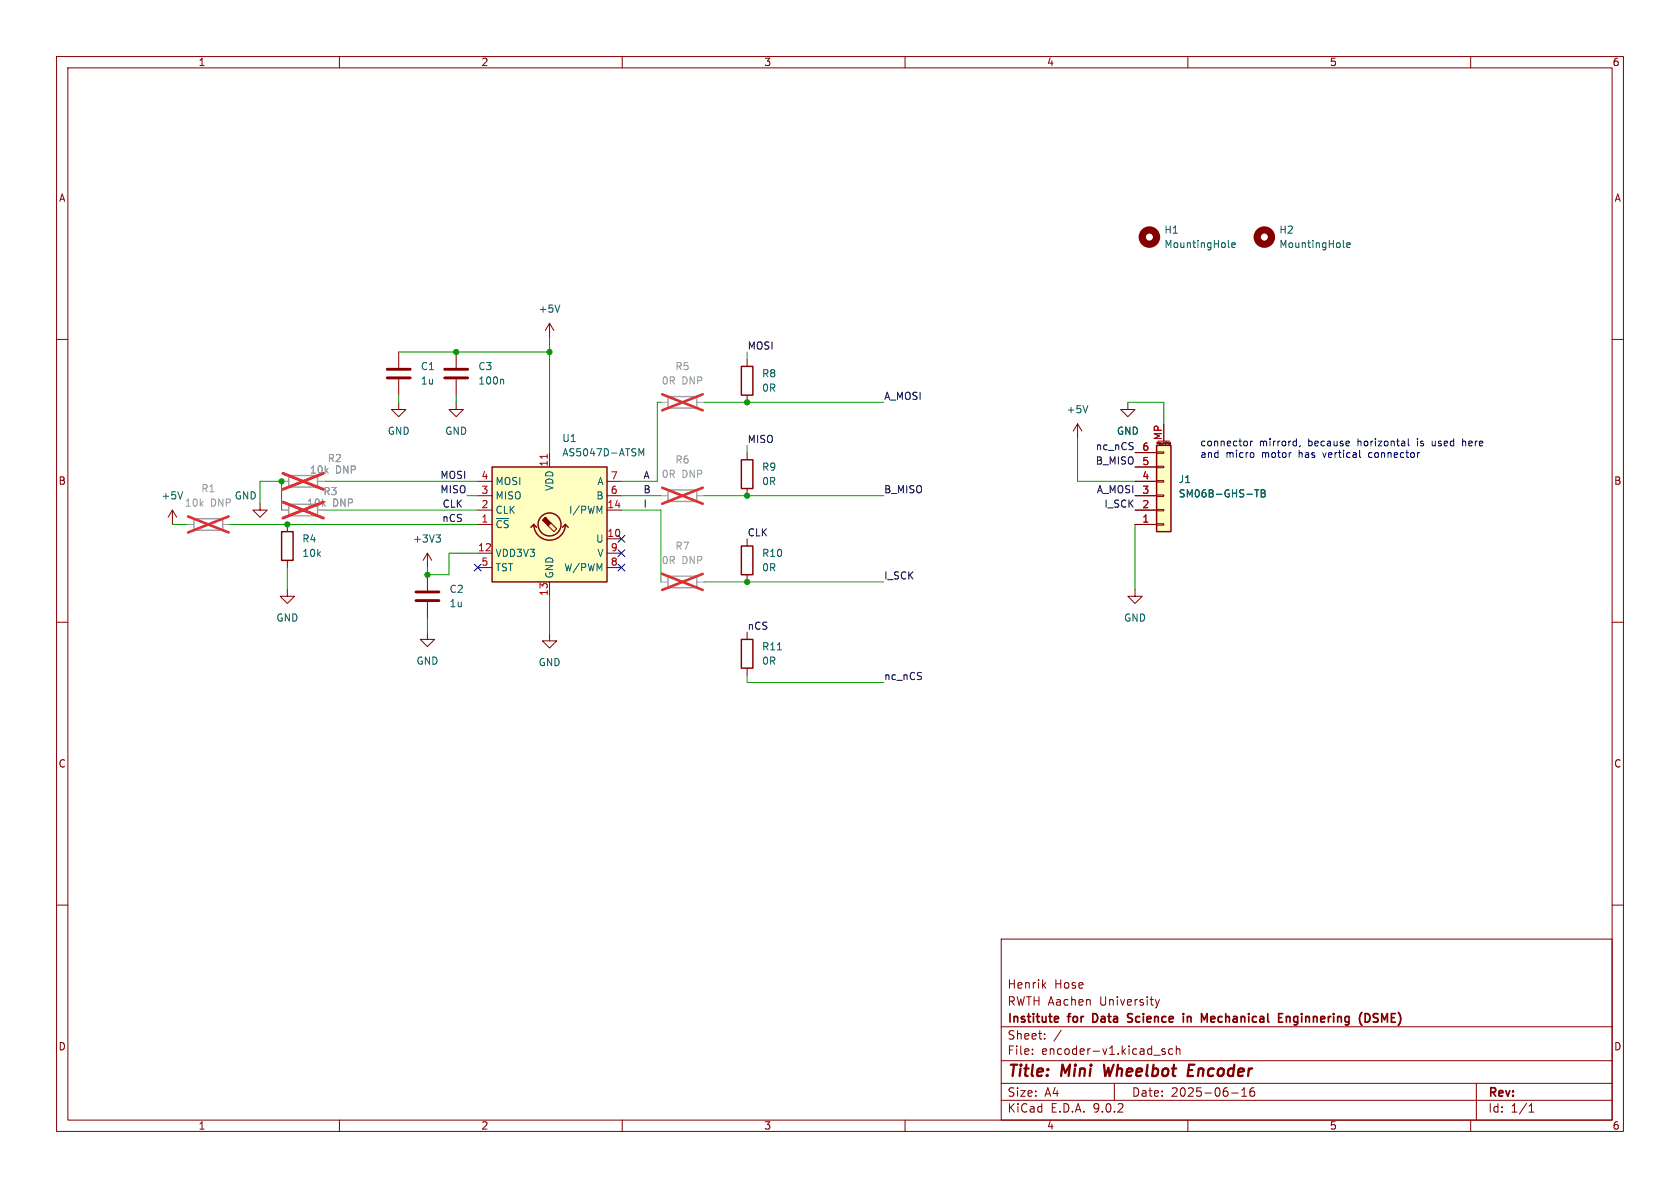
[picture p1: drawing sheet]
<svg xmlns="http://www.w3.org/2000/svg" width="297mm" height="210mm" viewBox="0 0 297 210" stroke-linecap="round" stroke-linejoin="round" font-family="sans-serif">
<g fill="none" stroke="#840000" stroke-width=".18">
<path d="M10 10h277v190h-277zM12 12h273v186h-273zM60 10v2M110 10v2M160 10v2M210 10v2M260 10v2M10 60h2M70.5 71.1v1.3h1.3l-1.3 1.3-1.3-1.3h1.3M285 60h2M10 110h2M285 110h2"/>
<path d="M10 160h2M177 166h108v32h-108zM184.5 174.1l.4 .6M184.9 173.7l-.6 .6M204.2 176.7l.4 1M204.6 177.7l-.1 .4-.3 .1M205 176.7l-.4 1M285 160h2M60 198v2M110 198v2M160 198v2M177 194.5h108"/>
<path d="M177 191.5h108M177 187.5h108M177 181.5h108M182.5 186.3v.1M182.5 185.5v.1M184.7 183.6v.1M184.7 182.8v.1M187.6 182.1l-1.3 2M197 191.5v3M204 186.5h1.1M206 185.5l-.4-.1-.2 .2 .1 .2 .5 .2v.3h-.6M207.3 185.5l-.4-.1-.3 .3v.4l.1 .2h.6"/>
<path d="M208 185.5l.2-.1 .3 .1 .1 .9M208 184.9v1.5M210 198v2M217.7 193.2h1.2M219.5 193.8h.9M219.5 192.7l.5-.4v1.5M221.7 192.3a.59 .59 0 0 0-.7 .6v.6l.1 .2 .4 .1 .2-.1 .1-.5-.1-.3h-.5l-.2 .3M260 198v2M261 191.5v6.5M270.3 196.6h.9M270.3 195.5l.4-.4v1.5"/>
</g>
<path d="M195.2 188.2l.2 2 .6-1.4M210.1 189.2h.7M211.2 188.2h-1l-.2 2h.9" fill="none" stroke="#840000" stroke-width=".4"/>
<g fill="none" stroke="#840000" stroke-width=".3">
<path d="M186.6 179.7l.5 .1v.2l-.7 .2M193.6 179.2h-.4v1.5h.4M200.2 179.3l-.6-.1-.3 .3 .2 .3 .6 .2M209.2 179.2v.1M209.9 179.7v1M210.5 179.8l-.4-.1-.2 .1M214.6 179.7h-.3l-.2 .2v.7l.5 .1M226.1 179.2h.7M227.4 179.8l.2-.1 .4 .1 .1 .9M227.4 179.7v1M241.7 179.2a.81 .81 0 0 1 .5 .7 .81 .81 0 0 1-.5 .8M243.4 179.2h-.3l-.3 .3 .1 .3 .4 .2"/>
<path d="M187.1 180.6l-.5 .1M199.3 180.6h.8M214.8 180l-.7 .2M226.1 180.7h.7M242.8 180.6l.5 .1"/>
</g>
<path d="M204.5 78.7h2.5v15.3h-2.5z" fill="#ffffc2"/>
<path d="M131.1 64.8h2v5.1h-2zM204.5 78.7h2.5v15.3h-2.5zM49.8 94h2v5.1h-2zM131.1 81.3h2v5.1h-2z" fill="none" stroke="#840000" stroke-width=".25"/>
<g fill="none" stroke="#840000" stroke-width=".18">
<path d="M97.2 57.2l-.8 1.2M97.2 57.2l.7 1.2M97.2 57.2v2.5M70.5 62.2v2.8M70.5 67.1v2.8M80.6 71.1v1.3h1.3l-1.3 1.3-1.2-1.3h1.2M132.1 63.5v1.3M132.1 69.9v1.2M190.5 74.9l-.8 1.3M190.5 74.9l.8 1.3M190.5 74.9v2.6M199.4 71.1v1.3h1.3l-1.3 1.3-1.3-1.3h1.3"/>
<path d="M204.5 79.9h1.2v.2h-1.2zM204.6 78.5v-.4l.1 .3 .1-.3v.4M204.7 78h2.1M205.7 74.9v3.1M206 78.1v.4M206.2 78.2h.1M206.9 78.5h-.1v-.2h.1v.3h-.1M30.5 90.2l-.8 1.2M30.5 90.2l.7 1.2M30.5 90.2v2.5M46 88.9v1.3h1.2l-1.2 1.2-1.3-1.2h1.3M50.8 92.7v1.3"/>
<path d="M50.8 99.1v1.2M132.1 80v1.3M132.1 86.4v1.2M200.7 92.7h3.8M200.7 90.2h3.8M200.7 87.6h3.8M200.7 85.1h3.8M200.7 82.6h3.8M200.7 80h3.8M204.5 92.6h1.2v.2h-1.2zM204.5 90h1.2v.3h-1.2zM204.5 87.5h1.2v.3h-1.2z"/>
<path d="M204.5 85h1.2v.2h-1.2zM204.5 82.4h1.2v.3h-1.2zM50.8 104.1v1.3h1.3l-1.3 1.3-1.3-1.3h1.3M200.7 104.1v1.3h1.2l-1.2 1.3-1.3-1.3h1.3"/>
</g>
<path d="M99 53.9l-.5 1.3M217.2 43.6l.1 .2M217.8 43.3l.6-.1-.1-.2-.4-.1-.1 .2v.6h.5M237.5 43.6l.2 .2M238.1 43.3l.6-.1-.1-.2-.3-.1-.2 .2v.6h.5M192.3 71.7l-.4 1.3M32.3 86.9l-.4 1.3M221.8 86.6h.7M222.2 86.6v1.3M223 86.6h.4l.2 .2-.2 .4 .2 .1 .1 .3-.3 .3h-.4zM223 87.2h.4" fill="none" stroke="#006464" stroke-width=".18"/>
<g fill="none" stroke="#840000" stroke-width="1.3">
<circle cx="203.2" cy="41.9" r="1.27"/>
<circle cx="223.5" cy="41.9" r="1.27"/>
</g>
<path d="M118.1 70.1h5.1v2h-5.1zM34.3 91.7h5.1v2h-5.1zM51.1 89.2h5v2h-5zM51.1 84.1h5v2h-5zM118.1 86.6h5.1v2h-5.1z" fill="none" stroke="#a1a1a1" stroke-width=".25"/>
<path d="M116.8 71.1h1.3M123.2 71.1h1.3M33 92.7h1.3M39.4 92.7h1.2M49.8 90.2h1.3M49.8 85.1h1.3M56.1 85.1h1.3M116.8 87.6h1.3M123.2 87.6h1.3" fill="none" stroke="#a1a1a1" stroke-width=".18"/>
<path d="M117.1 69.7l7.1 2.8M124.2 69.7l-7.1 2.8M33.2 91.3l7.2 2.8M40.4 91.3l-7.2 2.8M50 88.8l7.2 2.8M50 83.7l7.2 2.8M57.2 88.8l-7.2 2.8M57.2 83.7l-7.2 2.8M117.1 86.2l7.1 2.8M124.2 86.2l-7.1 2.8" fill="none" stroke="#e12e31" stroke-width=".46"/>
<path d="M68.5 65.3h4M68.5 66.8h4" fill="none" stroke="#840000" stroke-width=".51"/>
<path d="M87 82.6h20.3v20.3h-20.3z" fill="#ffffc2"/>
<g fill="none" stroke="#840000" stroke-width=".25">
<path d="M87 82.6h20.3v20.3h-20.3zM94.4 92.7a2.79 2.79 0 0 0 2.8 2.8 2.79 2.79 0 0 0 2.7-2.8M94.4 92.7l-.5 .5M94.4 92.7l.5 .5M99.9 92.7l-.5 .5M99.9 92.7l.6 .5M131.1 96.5h2v5.1h-2zM131.1 113h2v5.1h-2z"/>
<circle cx="97.2" cy="92.7" r="2.03"/>
</g>
<path d="M96.4 91.4l1 1.1-.5 .5-1-1.1 .5-.5 .1 .2z" fill="#840000" stroke="#840000" stroke-width=".18"/>
<g fill="none" stroke="#840000" stroke-width=".18">
<path d="M80.6 62.2v2.8M80.6 67.1v2.8M205.7 74.9v3.1M75.6 97.8v2.5M75.6 97.8l-.8 1.3M75.6 97.8l.7 1.3M84.5 85.1h2.5M84.5 87.6h2.5M84.5 90.2h2.5M84.5 92.7h2.5M84.5 97.8h2.5M97.2 80v2.6"/>
<path d="M97.4 92.5l1 1-.5 .5-1-1M107.3 85.1h2.6M107.3 87.6h2.6M107.3 90.2h2.6M107.3 97.8h2.6M107.3 95.3h2.6M132.1 95.3v1.2M200.7 85.1h3.8M200.7 87.6h3.8M200.7 90.2h3.8M200.7 92.7h3.8M200.7 82.6h3.8"/>
<path d="M200.7 80h3.8M75.6 111.8v1.2h1.2l-1.2 1.3-1.3-1.3h1.3M75.6 101.6v2.8M75.6 106.4v2.8M84.5 100.3h2.5M97.2 112v1.3h1.2l-1.2 1.3-1.3-1.3h1.3M97.2 102.9v2.5M107.3 100.3h2.6M132.1 101.6v1.3M132.1 111.8v1.2M132.1 118.1v1.3"/>
</g>
<path d="M96.7 80.3v.7" fill="none" stroke="#a90000" stroke-width=".18"/>
<path d="M88.9 67l.1 .2v.7M77.1 94.6h.8l-.5 .4M77.6 95l.3 .3v.3l-.3 .2M106 90.4l.4-.9v1.2M113 80.6v-1.3l.4 .9 .4-.9v1.3M221.8 86.6h.7M222.2 86.6v1.3M223 86.6h.4l.2 .2-.2 .4 .2 .1 .1 .3-.3 .3h-.4zM223 87.2h.4M137.5 114.9h.7" fill="none" stroke="#006464" stroke-width=".18"/>
<path d="M118.1 101.9h5.1v2h-5.1z" fill="none" stroke="#a1a1a1" stroke-width=".25"/>
<path d="M49.8 85.1h1.3M49.8 90.2h1.3M56.1 85.1h1.3M116.8 102.9h1.3M123.2 102.9h1.3" fill="none" stroke="#a1a1a1" stroke-width=".18"/>
<path d="M50 83.7l7.2 2.8M50 88.8l7.2 2.8M57.2 83.7l-7.2 2.8M57.2 88.8l-7.2 2.8M117.1 101.5l7.1 2.8M124.2 101.5l-7.1 2.8" fill="none" stroke="#e12e31" stroke-width=".46"/>
<path d="M78.6 65.3h4.1M78.6 66.8h4.1M73.5 104.6h4.1M73.5 106.2h4.1" fill="none" stroke="#840000" stroke-width=".51"/>
<g fill="none" stroke="#009600" stroke-width=".18">
<path d="M97.2 59.7v20.3M70.5 62.2h26.7M70.5 69.9v1.2M80.6 69.9v1.2M116.8 71.1h-.6v14h-6.3M124.5 71.1h31.7M132.1 62.2v1.3M132.1 78.7v1.3M190.5 77.5v7.6h10.2M199.4 71.1h6.3v3.8M30.5 92.7h2.5M40.6 92.7h43.9"/>
<path d="M46 88.9v-3.8h3.8v5.1M57.4 90.2h27.1M57.4 85.1h27.1M82.5 87.6h2M84.5 97.8h-5.1v3.8h-3.8v-1.3M109.9 90.2h6.9v12.7M109.9 87.6h6.9M124.5 87.6h31.7M200.7 92.7v11.4M50.8 100.3v3.8M75.6 109.2v2.6M97.2 105.4v6.6"/>
<path d="M124.5 102.9h31.7M132.1 119.4v1.3h24.1"/>
</g>
<path d="M83.8 99.7l1.3 1.2M85.1 99.7l-1.3 1.2M109.2 99.7l1.3 1.2M109.2 94.6l1.3 1.3M109.2 97.2l1.3 1.2M110.5 99.7l-1.3 1.2M110.5 94.6l-1.3 1.3M110.5 97.2l-1.3 1.2" fill="none" stroke="#000084" stroke-width=".18"/>
<path d="M220.4 78l.1 .2-.1 .6M221.1 78v.8M221.4 78l-.3 .2M229.8 78.8l-.1 .2M249 77.6v1l.1 .2M253.2 78v.6l.2 .2M258.6 77.6v1.2M258.9 78l-.3 .1M221.6 80.1l.1 .2-.1 .5M240.4 80.8l.2 .1M242.2 80l-.3 .3v.3l.3 .3" fill="none" stroke="#0000c2" stroke-width=".18"/>
<g fill="#009600" stroke="#009600" stroke-width=".18">
<circle cx="132.1" cy="71.1" r=".46"/>
<circle cx="132.1" cy="87.6" r=".46"/>
<circle cx="132.1" cy="102.9" r=".46"/>
<circle cx="50.8" cy="92.7" r=".46"/>
<circle cx="49.8" cy="85.1" r=".46"/>
<circle cx="75.6" cy="101.6" r=".46"/>
<circle cx="97.2" cy="62.2" r=".46"/>
<circle cx="80.6" cy="62.2" r=".46"/>
</g>
<g font-size="2.8" fill="#840000">
<text x="178" y="190.9">Title:</text>
<text x="187.7" y="190.9">Mini</text>
<text x="196" y="190.9">Wheelbot</text>
<text x="211.6" y="190.9">Encoder</text>
</g>
<g font-size="2.1" fill="#840000">
<text x="178" y="178">RWTH Aachen</text>
<text x="178" y="175">Henrik</text>
<text x="186.4" y="175">Hose</text>
<text x="194.5" y="178">University</text>
<text x="178" y="184">Sheet:</text>
<text x="178" y="181.2">Institute</text>
<text x="189" y="181.2">for</text>
<text x="193.8" y="181.2">Data</text>
<text x="200.7" y="181.2">Science</text>
<text x="211" y="181.2">in</text>
<text x="214.9" y="181.2">Mechanical</text>
<text x="229.1" y="181.2">Enginnering</text>
<text x="244" y="181.2">(DSME)</text>
<text x="178" y="186.7">File:</text>
<text x="184.1" y="186.7">encoder-v1.kicad_sch</text>
<text x="178" y="196.9">KiCad</text>
<text x="178" y="194.1">Size:</text>
<text x="184.7" y="194.1">A4</text>
<text x="185.7" y="196.9">E.D.A.</text>
<text x="193.3" y="196.9">9.0.2</text>
<text x="200" y="194.1">Date:</text>
<text x="207" y="194.1">2025-06-16</text>
<text x="263" y="194.3">Rev:</text>
<text x="263" y="196.9">Id:</text>
<text x="267.1" y="196.9">1/1</text>
</g>
<g font-size="1.8" fill="#840000">
<text x="35" y="11.9">1</text>
<text x="85" y="11.9">2</text>
<text x="135" y="11.9">3</text>
<text x="185" y="11.9">4</text>
<text x="235" y="11.9">5</text>
<text x="285" y="11.9">6</text>
<text x="10.3" y="35.9">A</text>
<text x="285.3" y="35.9">A</text>
<text x="10.3" y="85.9">B</text>
<text x="285.3" y="85.9">B</text>
<text x="10.3" y="135.9">C</text>
<text x="285.3" y="135.9">C</text>
<text x="10.3" y="185.9">D</text>
<text x="285.3" y="185.9">D</text>
<text x="35" y="199.9">1</text>
<text x="85" y="199.9">2</text>
<text x="135" y="199.9">3</text>
<text x="185" y="199.9">4</text>
<text x="235" y="199.9">5</text>
<text x="285" y="199.9">6</text>
</g>
<g font-size="1.8" fill="#006464">
<text x="205.7" y="41.5">H1</text>
<text x="226.1" y="41.5">H2</text>
<text x="205.7" y="44">MountingHole</text>
<text x="226.1" y="44">MountingHole</text>
<text x="95.1" y="55.5">+5V</text>
<text x="74.3" y="65.6">C1</text>
<text x="84.5" y="65.6">C3</text>
<text x="74.3" y="68.2">1u</text>
<text x="84.5" y="68.2">100n</text>
<text x="134.6" y="66.9">R8</text>
<text x="134.6" y="69.4">0R</text>
<text x="68.4" y="77.1">GND</text>
<text x="78.6" y="77.1">GND</text>
<text x="188.5" y="73.3">+5V</text>
<text x="197.4" y="77.1">GND</text>
<text x="99.3" y="78.3">U1</text>
<text x="99.3" y="80.9">AS5047D-ATSM</text>
<text x="134.6" y="83.4">R9</text>
<text x="28.4" y="88.5">+5V</text>
<text x="41.4" y="88.5">GND</text>
<text x="87.5" y="86">MOSI</text>
<text x="87.5" y="88.5">MISO</text>
<text x="98" y="86.9" transform="rotate(-90 98 86.9)">VDD</text>
<text x="105.3" y="88.5">B</text>
<text x="105.5" y="86">A</text>
<text x="134.6" y="86">0R</text>
<text x="208.3" y="85.6">J1</text>
<text x="208.3" y="88.1">SM06B-GHS-TB</text>
<text x="87.5" y="91">CLK</text>
<text x="87.5" y="93.6">~{CS}</text>
<text x="100.5" y="91">I/PWM</text>
<text x="53.3" y="96.1">R4</text>
<text x="53.3" y="98.7">10k</text>
<text x="72.9" y="96.1">+3V3</text>
<text x="87.5" y="98.7">VDD3V3</text>
<text x="87.5" y="101.2">TST</text>
<text x="99.6" y="101.2">W/PWM</text>
<text x="105.3" y="96.1">U</text>
<text x="105.5" y="98.7">V</text>
<text x="134.6" y="101.2">0R</text>
<text x="134.6" y="98.7">R10</text>
<text x="79.4" y="105">C2</text>
<text x="79.4" y="107.5">1u</text>
<text x="98" y="102.4" transform="rotate(-90 98 102.4)">GND</text>
<text x="48.8" y="110.1">GND</text>
<text x="198.6" y="110.1">GND</text>
<text x="73.5" y="117.7">GND</text>
<text x="95.1" y="118">GND</text>
<text x="134.6" y="117.7">0R</text>
<text x="134.6" y="115.2">R11</text>
</g>
<g font-size="1.8" fill="#989898">
<text x="119.3" y="65.6">R5</text>
<text x="116.9" y="68.2">0R</text>
<text x="120.5" y="68.2">DNP</text>
<text x="54.7" y="83.9">10k</text>
<text x="57.8" y="81.9">R2</text>
<text x="59.3" y="83.9">DNP</text>
<text x="119.3" y="82.1">R6</text>
<text x="32.6" y="89.8">10k</text>
<text x="35.5" y="87.2">R1</text>
<text x="37.2" y="89.8">DNP</text>
<text x="57.1" y="87.7">R3</text>
<text x="58.8" y="89.8">DNP</text>
<text x="116.9" y="84.7">0R</text>
<text x="120.5" y="84.7">DNP</text>
<text x="116.9" y="99.9">0R</text>
<text x="119.3" y="97.4">R7</text>
<text x="120.5" y="99.9">DNP</text>
</g>
<g font-size="1.8" fill="#0f0f0f">
<text x="132.1" y="61.9">MOSI</text>
<text x="156.2" y="70.8">A_MOSI</text>
<text x="132.1" y="78.4">MISO</text>
<text x="193.6" y="82.2">B_MISO</text>
<text x="193.6" y="79.7">nc_nCS</text>
<text x="77.8" y="87.3">MISO</text>
<text x="77.8" y="84.7">MOSI</text>
<text x="78.1" y="89.8">CLK</text>
<text x="113.7" y="89.8">I</text>
<text x="113.7" y="87.3">B</text>
<text x="113.7" y="84.7">A</text>
<text x="156.2" y="87.3">B_MISO</text>
<text x="193.8" y="87.3">A_MOSI</text>
<text x="195.1" y="89.8">I_SCK</text>
<text x="78.1" y="92.4">nCS</text>
<text x="132.1" y="94.9">CLK</text>
<text x="156.2" y="102.5">I_SCK</text>
<text x="132.1" y="111.4">nCS</text>
<text x="156.2" y="120.3">nc_nCS</text>
</g>
<g font-size="1.8" fill="#a90000">
<text x="205.5" y="77.9" transform="rotate(-90 205.5 77.9)">MP</text>
<text x="96.9" y="82.6" transform="rotate(-90 96.9 82.6)">11</text>
<text x="201.9" y="82.3">5</text>
<text x="201.9" y="79.8">6</text>
<text x="85" y="84.8">4</text>
<text x="85" y="87.4">3</text>
<text x="85" y="89.9">2</text>
<text x="107.3" y="89.9">14</text>
<text x="107.9" y="84.8">7</text>
<text x="107.9" y="87.4">6</text>
<text x="201.9" y="89.9">2</text>
<text x="201.9" y="87.4">3</text>
<text x="201.9" y="84.8">4</text>
<text x="85" y="92.5">1</text>
<text x="107.3" y="95">10</text>
<text x="201.9" y="92.5">1</text>
<text x="84.4" y="97.5">12</text>
<text x="85" y="100.1">5</text>
<text x="107.9" y="97.5">9</text>
<text x="107.9" y="100.1">8</text>
<text x="96.9" y="105.5" transform="rotate(-90 96.9 105.5)">13</text>
</g>
<g font-size="1.8" fill="#0000c2">
<text x="212.1" y="79">connector</text>
<text x="212.1" y="81">and</text>
<text x="216.7" y="81">micro</text>
<text x="222.6" y="79">mirrord,</text>
<text x="223.2" y="81">motor</text>
<text x="229.9" y="81">has</text>
<text x="231.4" y="79">because</text>
<text x="234.4" y="81">vertical</text>
<text x="240.3" y="79">horizontal</text>
<text x="242.6" y="81">connector</text>
<text x="251" y="79">is</text>
<text x="253.8" y="79">used</text>
<text x="259.4" y="79">here</text>
</g>
<text font-size="1.8" fill="#a1a1a1" x="54.2" y="89.8">10k</text>
<text font-size=".5" fill="#840000" x="204.3" y="78.8">Mounting</text>
</svg>
